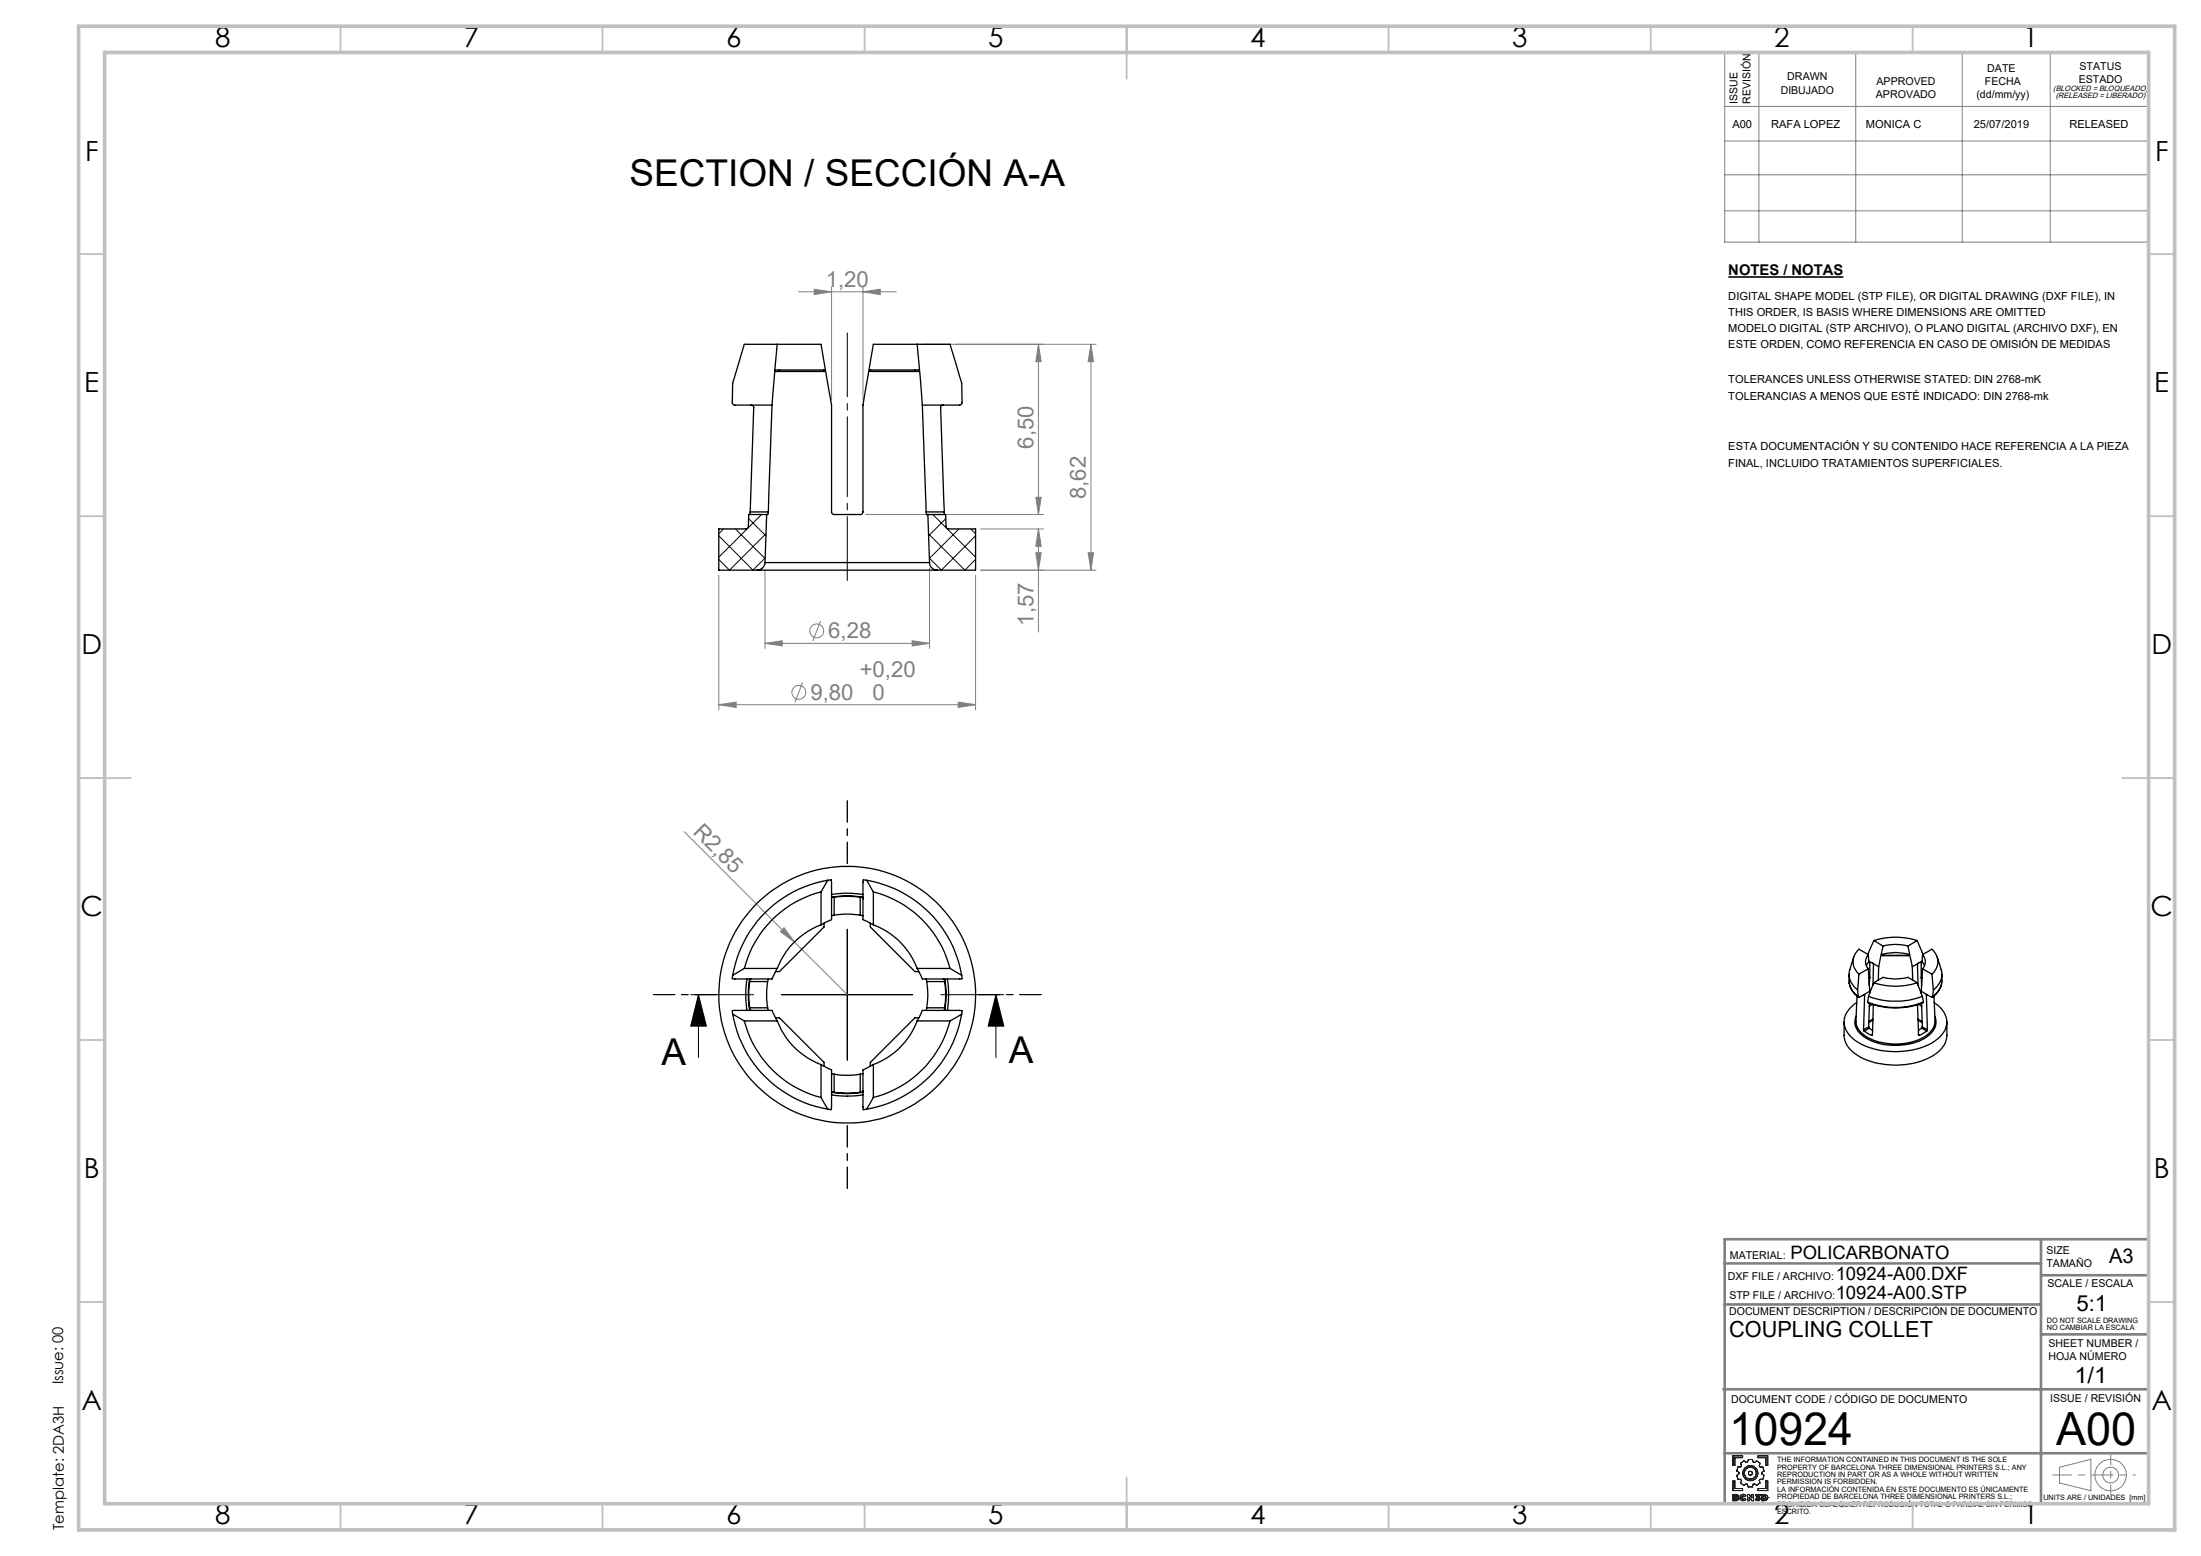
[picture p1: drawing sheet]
<svg xmlns="http://www.w3.org/2000/svg" width="420mm" height="297mm" viewBox="0 0 420 297" stroke-linecap="round" stroke-linejoin="round" font-family="sans-serif">
<path d="M329.8 52.9h22" fill="none" stroke="#000" stroke-width=".32"/>
<g fill="none" stroke="#808080" stroke-width=".19">
<path d="M329.1 10h80.9v36.2h-80.9zM335.6 10v36.2M354.1 10v36.2M374.4 10v36.2M391.2 10v36.2M329.1 20.3h80.9M329.1 26.9h80.9M329.1 33.4h80.9M152.3 55.7h18.7M155.4 55.2l3.3 .5-3.3 .5zM158.7 54.7v21.6M164.7 55.7l3.3-.5v1z"/>
<path d="M164.7 54.7v21.6M329.1 40.2h80.9M176 65.7h33.2M198.2 65.7l.5 3.3h-1zM198.2 65.7v32.5M208.2 65.7l.5 3.3h-1.1zM208.2 65.7v43.1M165.2 98.2h33.9M197.7 94.9h1l-.5 3.3zM137.2 109.8v25.7M146 108.8v15M156.6 118.5l-1.5 3.8"/>
<path d="M177.4 108.4v15.4M186.2 109.8v25.7M187.1 108.8h22.1M187.1 101h12M197.7 105.5h1l-.5 3.3zM198.2 101v19.6M198.2 101l.5 3.3h-1zM207.6 105.5h1.1l-.5 3.3zM137.2 134.5l3.3-.5v1zM137.2 134.5h49M146 122.8l3.3-.5v1zM146 122.8h31.4"/>
<path d="M153.2 130.2l-1.5 3.9M174.1 122.3l3.3 .5-3.3 .5zM182.8 134l3.4 .5-3.4 .5zM130.6 158.7l21 21.1M149.6 177.1l2 2.7-2.7-2zM151.6 179.8l10.1 10.1M393 280.1l6-1.6v6l-6-1.4z"/>
<circle cx="152.4" cy="132.2" r="1.33"/>
<circle cx="155.9" cy="120.4" r="1.33"/>
<circle cx="402.7" cy="281.6" r="3"/>
<circle cx="402.8" cy="281.5" r="1.49"/>
</g>
<path d="M161.7 177.4v24.9M131.8 189.9h12M133.3 189.9l1.5 6h-3zM133.3 189.9v12M149.2 189.9h25M179.5 189.9h12.1M190 189.9l1.6 6h-3zM190 189.9v12" fill="none" stroke="#000" stroke-width=".19"/>
<g fill="none" stroke="#191924" stroke-width=".19">
<path d="M330.7 277.9h1.8v.3h-1.5v1.5h-.3zM332.1 279.3l.7-.5 .4 .3 .3-.1 .1-.4h.8l.1 .4 .3 .1 .4-.3 .7 .5-.2 .5 .2 .2h.5l.2 .8-.4 .3v.2l.4 .3-.2 .8h-.5l-.2 .2 .1 .5-.6 .4-.4-.3-.3 .1-.1 .5h-.8l-.2-.5-.2-.1-.4 .3-.7-.4 .2-.5-.2-.2h-.5l-.2-.8 .4-.3v-.2l-.4-.3 .2-.8h.5l.2-.2zM335.5 277.9h1.8v1.8h-.3v-1.5h-1.5zM330.7 282.7h.3v1.4h1.5v.4h-1.8zM331 285.5l.4 .1-.4 .1zM331 286l.4 .1-.4 .1zM331.3 285.3l.3 .1 .1 .1M331.3 285.3h.2l.2 .2M331.3 285.3h-.6v1.2l.9-.1 .2-.3M331.4 285.6h.1M331.4 286.1h.1M331.7 285.5l-.2 .3 .3 .3"/>
<path d="M331.7 285.5h.1M331.8 286.1h.1M332 285.9l.2 .3 .4 .3 .6-.3M332 285.9l.1 .3 .2 .2a.69 .69 0 0 0 .9-.2M332 285.9h.1M332.4 285.9l.1 .2 .2 .1 .2-.2M332.4 285.9l.1 .2 .4-.1M332.4 285.9h.1M332.9 285.7l-.2-.2-.3 .1v.3M332.9 285.7l-.4-.1-.1 .3M332.9 286l.3 .2M333.2 285.5l-.5-.3-.5 .2-.2 .5"/>
<path d="M333.2 285.5a.67 .67 0 0 0-1.1 0l-.1 .4M333.2 285.5l-.3 .2M333.5 285.3h.3l.5 .6v-.6h.3v1.2h-.3l-.5-.7v.7h-.3zM335.1 286l.3 .2 .2-.1-.2 .1zM335.1 286l-.2 .2M335.5 284.1h1.5v-1.4h.3v1.8h-1.8zM335.6 286.1l-.4-.2v-.2l.3-.2h-.5v-.2h.8v.2l-.2 .2 .3 .4M335.6 286.1h.1M335.9 286.1l-.2 .3-.3 .1-.5-.3M335.9 286.1l-.2 .3-.4 .1-.4-.3M335.9 286.1h.1M336.2 285.3h.5l.5 .2 .2 .4-.3 .4-.9 .2z"/>
<path d="M336.6 285.5l.3 .1v.5h-.3zM337 285.9h.1M337.4 285.9h.1"/>
<circle cx="334" cy="281.2" r=".39"/>
<circle cx="334" cy="281.2" r="1.45"/>
<circle cx="334" cy="281.2" r="1.14"/>
</g>
<path d="M161.7 63.5v47.3" fill="none" stroke="#000" stroke-width=".19" stroke-dasharray="15.2 1.3 1.3 1.3" stroke-dashoffset="3"/>
<path d="M161.7 164.8v-12M136.7 189.8h-12M186.7 189.8h12M161.7 214.8v12" fill="none" stroke="#000" stroke-width=".19" stroke-dasharray="15.2 1.3 1.3 1.3" stroke-dashoffset="11.1"/>
<path d="M391.7 281.5h11.1" fill="none" stroke="#808080" stroke-width=".19" stroke-dasharray="15.2 1.3 1.3 1.3" stroke-dashoffset="11.6"/>
<path d="M402.8 281.5h4.7" fill="none" stroke="#808080" stroke-width=".19" stroke-dasharray="15.2 1.3 1.3 1.3" stroke-dashoffset="14.8"/>
<path d="M402.8 277.8v7.4" fill="none" stroke="#808080" stroke-width=".19" stroke-dasharray="15.2 1.3 1.3 1.3" stroke-dashoffset="13.4"/>
<path d="M329.1 236.5h80.9v50.5h-80.9zM389.5 236.5v50.5M329.1 249h60.4M329.1 241.2h60.4M389.5 243.4h20.5M389.5 254.7h20.5M328.9 265.2h81.1M329.1 277.4h80.9" fill="none" stroke="#808080" stroke-width=".5"/>
<g fill="none" stroke="#c0c0c0" stroke-width=".35">
<path d="M65 5v5M115 5v5M165 5v5M215 5v10M265 5v5M315 5v5M365 5v5M15 48.5h5M410 48.5h5M15 98.5h5M410 98.5h5M15 148.5h10"/>
<path d="M405 148.5h10M15 198.5h5M410 198.5h5M15 248.5h5M410 248.5h5M65 287v5M115 287v5M165 287v5M215 282v10M265 287v5M315 287v5M365 287v5"/>
</g>
<path d="M15 5h400v287h-400zM20 10h390v277h-390z" fill="none" stroke="#c0c0c0" stroke-width=".7"/>
<path d="M190 189.9l1.6 6h-3zM133.3 189.9l1.5 6h-3z" fill="#000"/>
<g fill="#808080">
<path d="M149.6 177.1l2 2.7-2.7-2z"/>
<path d="M137.2 134.5l3.3-.5v1zM182.8 134l3.4 .5-3.4 .5zM146 122.8l3.3-.5v1zM174.1 122.3l3.3 .5-3.3 .5z"/>
<path d="M197.7 105.5h1l-.5 3.3zM198.2 101l.5 3.3h-1z"/>
<path d="M208.2 65.7l.5 3.3h-1.1zM207.6 105.5h1.1l-.5 3.3zM198.2 65.7l.5 3.3h-1zM197.7 94.9h1l-.5 3.3z"/>
<path d="M155.4 55.2l3.3 .5-3.3 .5zM164.7 55.7l3.3-.5v1z"/>
</g>
<g fill="none" stroke="#000" stroke-width=".25">
<path d="M143.3 77.3l.4 .1 .1 .4-.6 19.9M147.3 77.3l-.7 20.4M147.9 70.6h9.4v.3h-9.4zM148.3 65.7l-1 11.6M148.3 65.7h8.4l2 11.6v20.5l.2 .3 .3 .1h5.1l.3-.3 .1-20.6 2-11.6h8.3M148.3 65.7h-6.3l-2.2 7.5-.1 3.8 .2 .3h7.4M148.7 70.6v.3M157.2 70.6v.3M166.1 70.6h9.3v.3h-9.3zM166.1 70.6v.3M174.6 70.6v.3M175 65.7l1 11.6"/>
<path d="M175 65.7h6.3l2.2 7.5 .1 3.7-.2 .3-.3 .1h-7.1M176 77.3l.7 20.4M180 77.3l-.4 .2-.1 .3 .7 19.9M143.2 97.7l-.1 .5M143.2 97.7h3.4M146.3 98.2h-3.4l-.1 2.3a.48 .48 0 0 1-.5 .5h-5.1v7.8h7.3M146.3 98.2l-.3 9.2M146.6 97.7l-.1 .5h-.2M176.7 97.7a.31 .31 0 0 0 0 .4 .31 .31 0 0 0 .4 .1M176.7 97.7h3.5M177.1 98.2h3.3l.2 2.5 .3 .3h5.3v7.8h-7.3M177.1 98.2l.3 9.2"/>
<path d="M180.2 97.7l.1 .5M144.5 108.8h34.4M146 107.4a1.51 1.51 0 0 1-1.5 1.4M146 107.4h31.4M177.4 107.4a1.51 1.51 0 0 0 1.5 1.4M156.7 170.2a20.3 20.3 0 0 0-14.7 14.7M156.7 176.5a14.3 14.3 0 0 0-8.4 8.4M156.7 170.2v6.3M157.3 176.2l-.1 .7-8.5 8.6h-.7M157.9 168a22.2 22.2 0 0 0-18.1 18.2M157.9 168l.7-.1 .1 .5v7.1l-2 1M157.9 168l-1.2 2.2"/>
<path d="M158.7 171.2l3-.2 3 .2M158.7 170.7l2.4-.2 3.6 .2M159.2 171.2l1.8-.1 3.1 .1M159.2 171.2l-.5 .1M159.2 174.7l-.5 .1M159.2 174.7a14.7 14.7 0 0 1 4.9 0M159.2 171.2v3.5M164.1 171.2l.6 .1M164.1 174.7l.6 .1M164.1 171.2v3.5M165.4 168a22.1 22.1 0 0 1 18.1 18.2M165.4 168l-.7-.1v.3v7.3l2 1"/>
<path d="M165.4 168l1.3 2.2M166.1 176.2v.7l8.5 8.6h.7M166.7 170.2a20.3 20.3 0 0 1 14.6 14.7M166.7 176.5a14.1 14.1 0 0 1 8.3 8.4M166.7 170.2v6.3M357.6 179.5a13.7 13.7 0 0 1 8.2 0M357.6 179.5l1.7 1.1M357.6 179.5l-1 2.3-.1 .4M365.8 179.5l-1.7 1.1M365.8 179.5l1.1 2.7M139.8 193.6l-.1-.7h.4h7.2l1 2M139.8 193.6a22.2 22.2 0 0 0 18.1 18.1"/>
<path d="M139.8 193.6l2.2 1.3M142 194.9a20.3 20.3 0 0 0 14.7 14.6M142 184.9h6.3M142 184.9l-2.2 1.3M142 194.9h6.3M142.5 186.9l-.2 2.2 .2 3.8M143.1 187.4a17.9 17.9 0 0 0 0 5M143.1 192.4l.1 .5M143.1 186.9l-.3 2.2v2.1l.3 1.7M143.1 187.4h3.4M143.1 192.4h3.4M143.2 186.9l-.1 .5"/>
<path d="M146.5 192.4l.1 .5M146.5 187.4a17.9 17.9 0 0 0 0 5M146.6 186.9l-.1 .5M148 194.3h.7l8.5 8.5 .1 .7M148.3 184.9l-1 2h-7.4l-.2-.1 .1-.6M148.3 194.9a14.4 14.4 0 0 0 8.4 8.3M175 194.9a14.4 14.4 0 0 1-8.3 8.3M175 184.9l1 2h7.4l.2-.1-.1-.6M175 184.9h6.3M175 194.9h6.3M175.3 194.3h-.7l-8.5 8.5v.7M176.7 186.9l.1 .5"/>
<path d="M176.8 192.4l-.1 .5M176.8 187.4a14.9 14.9 0 0 1 0 5M176.8 187.4h3.5M176.8 192.4h3.5M180.2 186.9l.1 .5M180.3 192.4l-.1 .5M180.3 187.4a17.9 17.9 0 0 1 0 5M180.3 186.9l.2 2.2v2.1l-.2 1.7M180.8 186.9l.2 2.2-.2 3.8M181.3 194.9a20.3 20.3 0 0 1-14.6 14.6M181.3 184.9l2.2 1.3M183.5 193.6l-2.2 1.3"/>
<path d="M183.5 193.6l.1-.7h-.4h-7.2l-1 2M183.5 193.6a22.1 22.1 0 0 1-18.1 18.1M351.9 195.1v2.5a5 5 0 0 0 3 4.2 15 15 0 0 0 14.6-.7 4.3 4.3 0 0 0 2-3.5v-2.5M352.8 187.6l.1 .3a4.3 4.3 0 0 0 1.8 2.5M352.8 186v1.2a3.9 3.9 0 0 0 1.8 3M353.7 182.7l-.7 2.4a3.5 3.5 0 0 0 1.5 3.8M354.2 194a3.1 3.1 0 0 0 1.5 3.9 11.9 11.9 0 0 0 11.4 .4 3.6 3.6 0 0 0 2.2-4.2l-.1-.1M354.3 191.4a4.2 4.2 0 0 0-2.2 4.7 7.4 7.4 0 0 0 5.5 4.1 15.1 15.1 0 0 0 11.6-1.5 4.1 4.1 0 0 0 2.2-4.5 5.1 5.1 0 0 0-2.3-2.8M354.4 190.1l-.2 4.7a3.8 3.8 0 0 0 2.6 3.4 11.5 11.5 0 0 0 11-.7l.2-.2a3.2 3.2 0 0 0 1.3-2.5l-.3-4.7M354.5 188.9l.1 1.3M354.7 185.9l-.2 3M355.6 196.6l.1 .2"/>
<path d="M355.7 189.9l-.9 .5-.2-.2M355.7 189.9h.1M355.7 189.8l.1 .1M355.7 196.8l1.5 .8M355.8 189.9l-.2 6.7M356.1 184.3l.5-.6 .2 .1v2.9l-.2 .1M356.4 191.3a13.1 13.1 0 0 0 10.6 0M356.4 191.3a14.4 14.4 0 0 0 10.6 0M356.5 182.2a2 2 0 0 0 0 2.7M356.5 182.2l.1 1.5M356.5 184.9l.3 4.3M356.5 182.2l-1.8-1a3.1 3.1 0 0 0 0 4.7"/>
<path d="M356.5 184.9l-1.8 1M356.6 190.2a14.8 14.8 0 0 0 10.2 0M356.6 190.2l-.2 1.1M356.6 196l.1 .2M356.6 196l-1 .6M356.6 183.4l.8 .5M356.7 196.2l.6 .5M356.7 196.2l-1 .6M356.7 191.5l-.1 4.5M356.8 186.7l-.1 1.4M356.8 189.2v.4M356.8 189.2l-1.1 .7"/>
<path d="M356.8 186.5l-.2 .2M357.3 191.7l-.6 .4M357.3 197.5l-.1 .1M357.4 183.9l.1 .2-.1 4M357.4 183.9l1.1 .6M357.4 194.7l-.8 .5M357.4 194.5l-.8 .5M357.5 191.8l-.2 5.7M357.6 187.6a13 13 0 0 0 8.2 0M357.6 187.6l-1 2.6M357.6 187.6l1.7-1.1 2.2 .4 2.6-.4 1.7 1.1M358.5 184.5l-.1 2.6"/>
<path d="M359.1 182.2l2.4-.4 1.8 .2 1 .2M359.1 182.2l.2 .2M359.1 182.2l.2 .1M359.3 182.3h4.8M359.3 182.4h4.8M359.3 182.3v.1M359.3 180.6l-.8 3.9M359.3 180.6a8.9 8.9 0 0 1 4.8 0M364.1 180.6l.8 3.9M364.1 182.3v.1M364.3 182.2l-.2 .2M364.3 182.2l-.2 .1"/>
<path d="M364.9 184.5l.1 2.6M365.8 187.6l1 2.6M365.9 191.8l.2 5.7M366 194.7l.8 .5M366 194.5l.8 .5M366 183.9l-.1 .1 .1 4.1M366 183.9l-1.1 .6M366.1 197.5l.2 .1M366.1 191.7l.6 .4M366.6 189.2v.4M366.6 189.2l1.1 .7M366.6 186.5l.2 .2"/>
<path d="M366.6 186.7l.1 1.4M366.7 191.5l.1 4.5M366.7 196.2l-.6 .5M366.7 196.2l1 .6M366.8 183.4l-.8 .5M366.8 190.2l.2 1.1M366.8 196l-.1 .2M366.8 196l1 .6M366.9 182.2l-.1 1.5M366.9 182.2a2.1 2.1 0 0 1 0 2.7M366.9 184.9l-.3 4.3M366.9 182.2l1.8-1a3.1 3.1 0 0 1 0 4.7"/>
<path d="M366.9 184.9l1.8 1M367.2 184.3l-.4-.6-.2 .1v2.9l.2 .1M367.6 189.9l.2 6.7M367.7 196.8l-1.4 .8M367.7 189.8l-.1 .1M367.7 189.9l1 .5 .1-.2M367.7 189.9h-.1M367.8 196.6l-.1 .2M368.7 185.9l.2 3M368.9 188.9l-.1 1.3M369.7 182.7l.7 2.4a3.5 3.5 0 0 1-1.5 3.8M370.5 187.6v.1a4.5 4.5 0 0 1-1.8 2.7"/>
<path d="M370.6 186v1.2a3.8 3.8 0 0 1-1.8 3M156.7 209.5l1.2 2.2M156.7 203.2l2 1-.1 7.5v.1l-.7-.1M156.7 203.2v6.3M158.7 208.4l.5 .1M158.7 204.9l.5 .1M158.7 208.5l2.4 .2 3.6-.2M158.7 209l3 .2 3-.2M159.2 208.5a17.6 17.6 0 0 0 4.9 0M159.2 205a14.7 14.7 0 0 0 4.9 0M159.2 205v3.5M164.1 205v3.5"/>
<path d="M164.7 208.4l-.6 .1M164.7 204.9l-.6 .1M166.7 209.5l-1.3 2.2M166.7 203.2l-2 1v7.4v.2l.7-.1M166.7 203.2v6.3"/>
<circle cx="161.7" cy="189.9" r="24.5"/>
</g>
<path d="M142.8 99l3.4 3.3M145.3 98.2l-8.1 8.2M178 98.2l8.2 8.2M180.5 99l-3.3 3.3M137.2 102.3l6.5 6.5 2.3-2.3M138.1 101l-.9 .9M140.3 101l5.7 5.6M146.2 101.9l-7 6.9-2-2M177.2 101.9l6.9 6.9 2.1-2M183 101l-5.7 5.6M185.2 101l1 .9M186.2 102.3l-6.6 6.5-2.3-2.3" fill="none" stroke="#000" stroke-width=".19"/>
<g font-size="8.7">
<text x="330" y="275.9">10924</text>
<text x="392.3" y="275.9">A00</text>
</g>
<g font-size="7.1">
<text x="120.1" y="35.5">SECTION / SECCIÓN A-A</text>
<text x="126.2" y="203.3">A</text>
<text x="192.5" y="202.9">A</text>
</g>
<g font-size="5.3">
<text x="41" y="8.9">8</text>
<text x="88.5" y="8.9">7</text>
<text x="138.5" y="8.9">6</text>
<text x="188.5" y="8.9">5</text>
<text x="238.5" y="8.9">4</text>
<text x="288.5" y="8.9">3</text>
<text x="338.5" y="8.9">2</text>
<text x="386" y="8.9">1</text>
<text x="16.2" y="30.7">F</text>
<text x="411.2" y="30.7">F</text>
<text x="16.1" y="74.9">E</text>
<text x="411.1" y="74.9">E</text>
<text x="15.5" y="124.9">D</text>
<text x="410.5" y="124.9">D</text>
<text x="15.4" y="174.9">C</text>
<text x="410.4" y="174.9">C</text>
<text x="16" y="224.9">B</text>
<text x="411" y="224.9">B</text>
<text x="15.5" y="269.2">A</text>
<text x="410.5" y="269.2">A</text>
<text x="41" y="290.9">8</text>
<text x="88.5" y="290.9">7</text>
<text x="138.5" y="290.9">6</text>
<text x="188.5" y="290.9">5</text>
<text x="238.5" y="290.9">4</text>
<text x="288.5" y="290.9">3</text>
<text x="338.5" y="290.9">2</text>
<text x="386" y="290.9">1</text>
</g>
<g font-size="4.2" fill="#808080">
<text x="157.6" y="54.7">1,20</text>
<text x="197.2" y="85.7" transform="rotate(-90 197.2 85.7)">6,50</text>
<text x="207.2" y="95.3" transform="rotate(-90 207.2 95.3)">8,62</text>
<text x="197.2" y="119.4" transform="rotate(-90 197.2 119.4)">1,57</text>
<text x="158.1" y="121.8">6,28</text>
<text x="164" y="129.3">+0,20</text>
<text x="154.6" y="133.5">9,80</text>
<text x="166.5" y="133.5">0</text>
<text x="132.1" y="158.9" transform="rotate(45 132.1 158.9)">R2,85</text>
</g>
<g font-size="4.2">
<text x="396.2" y="250.3">5:1</text>
<text x="330" y="255.2">COUPLING COLLET</text>
<text x="395.8" y="264">1/1</text>
</g>
<text font-size="3.9" x="402.5" y="241.1">A3</text>
<g font-size="3.5">
<text x="341.7" y="240.4">POLICARBONATO</text>
<text x="350.3" y="244.3">10924-A00.DXF</text>
<text x="350.3" y="247.9">10924-A00.STP</text>
</g>
<g font-size="2.8">
<text x="329.8" y="52.6">NOTES / NOTAS</text>
<text x="12.1" y="264.2" transform="rotate(-90 12.1 264.2)">Issue: 00</text>
<text x="12.2" y="292" transform="rotate(-90 12.2 292)">Template: 2DA3H</text>
</g>
<g font-size="2.1">
<text x="339.8" y="17.9">DIBUJADO</text>
<text x="341.1" y="15.4">DRAWN</text>
<text x="358.1" y="16.3">APPROVED</text>
<text x="378.8" y="16.3">FECHA</text>
<text x="379.2" y="13.8">DATE</text>
<text x="396.7" y="15.8">ESTADO</text>
<text x="396.8" y="13.3">STATUS</text>
<text x="331.5" y="19.8" transform="rotate(-90 331.5 19.8)">ISSUE</text>
<text x="334" y="19.8" transform="rotate(-90 334 19.8)">REVISIÓN</text>
<text x="357.9" y="18.8">APROVADO</text>
<text x="377.1" y="18.8">(dd/mm/yy)</text>
<text x="330.6" y="24.3">A00</text>
<text x="338" y="24.3">RAFA LOPEZ</text>
<text x="356.1" y="24.3">MONICA C</text>
<text x="376.6" y="24.3">25/07/2019</text>
<text x="394.9" y="24.3">RELEASED</text>
<text x="329.8" y="57.2">DIGITAL SHAPE MODEL (STP FILE), OR DIGITAL DRAWING (DXF FILE), IN</text>
<text x="329.8" y="60.3">THIS ORDER, IS BASIS WHERE DIMENSIONS ARE OMITTED</text>
<text x="329.8" y="63.4">MODELO DIGITAL (STP ARCHIVO), O PLANO DIGITAL (ARCHIVO DXF), EN</text>
<text x="329.8" y="66.5">ESTE ORDEN, COMO REFERENCIA EN CASO DE OMISIÓN DE MEDIDAS</text>
<text x="329.8" y="73.2">TOLERANCES UNLESS OTHERWISE STATED: DIN 2768-mK</text>
<text x="329.8" y="76.3">TOLERANCIAS A MENOS QUE ESTÉ INDICADO: DIN 2768-mk</text>
<text x="329.8" y="86">ESTA DOCUMENTACIÓN Y SU CONTENIDO HACE REFERENCIA A LA PIEZA</text>
<text x="329.8" y="89.1">FINAL, INCLUIDO TRATAMIENTOS SUPERFICIALES.</text>
<text x="390.5" y="239.4">SIZE</text>
<text x="329.7" y="244.3">DXF FILE / ARCHIVO:</text>
<text x="330.1" y="240.4">MATERIAL:</text>
<text x="390.5" y="241.9">TAMAÑO</text>
<text x="390.7" y="245.6">SCALE / ESCALA</text>
<text x="330" y="251">DOCUMENT DESCRIPTION / DESCRIPCIÓN DE DOCUMENTO</text>
<text x="330" y="247.9">STP FILE / ARCHIVO:</text>
<text x="390.9" y="257.1">SHEET NUMBER /</text>
<text x="390.9" y="259.6">HOJA NÚMERO</text>
<text x="330.3" y="267.7">DOCUMENT CODE / CÓDIGO DE DOCUMENTO</text>
<text x="391.2" y="267.5">ISSUE / REVISIÓN</text>
</g>
<g font-size="1.5">
<text x="391.8" y="17.4">(BLOCKED = BLOQUEADO)</text>
<text x="392.3" y="18.8">(RELEASED = LIBERADO)</text>
</g>
<g font-size="1.4">
<text x="390.6" y="252.5">DO NOT SCALE DRAWING</text>
<text x="390.6" y="253.9">NO CAMBIAR LA ESCALA</text>
<text x="339.1" y="279.1">THE INFORMATION CONTAINED IN THIS DOCUMENT IS THE SOLE</text>
<text x="339.1" y="280.5">PROPERTY OF BARCELONA THREE DIMENSIONAL PRINTERS S.L.; ANY</text>
<text x="339.1" y="281.9">REPRODUCTION IN PART OR AS A WHOLE WITHOUT WRITTEN</text>
<text x="339.1" y="283.3">PERMISSION IS FORBIDDEN.</text>
<text x="339.1" y="284.7">LA INFORMACIÓN CONTENIDA EN ESTE DOCUMENTO ES ÚNICAMENTE</text>
<text x="339.1" y="286.1">PROPIEDAD DE BARCELONA THREE DIMENSIONAL PRINTERS S.L.;</text>
<text x="339.1" y="287.6">PROHIBIDA CUALQUIER REPRODUCIÓN TOTAL O PARCIAL SIN PERMISO</text>
<text x="389.9" y="286.3">UNITS ARE / UNIDADES [mm]</text>
<text x="339.1" y="289">ESCRITO.</text>
</g>
</svg>
